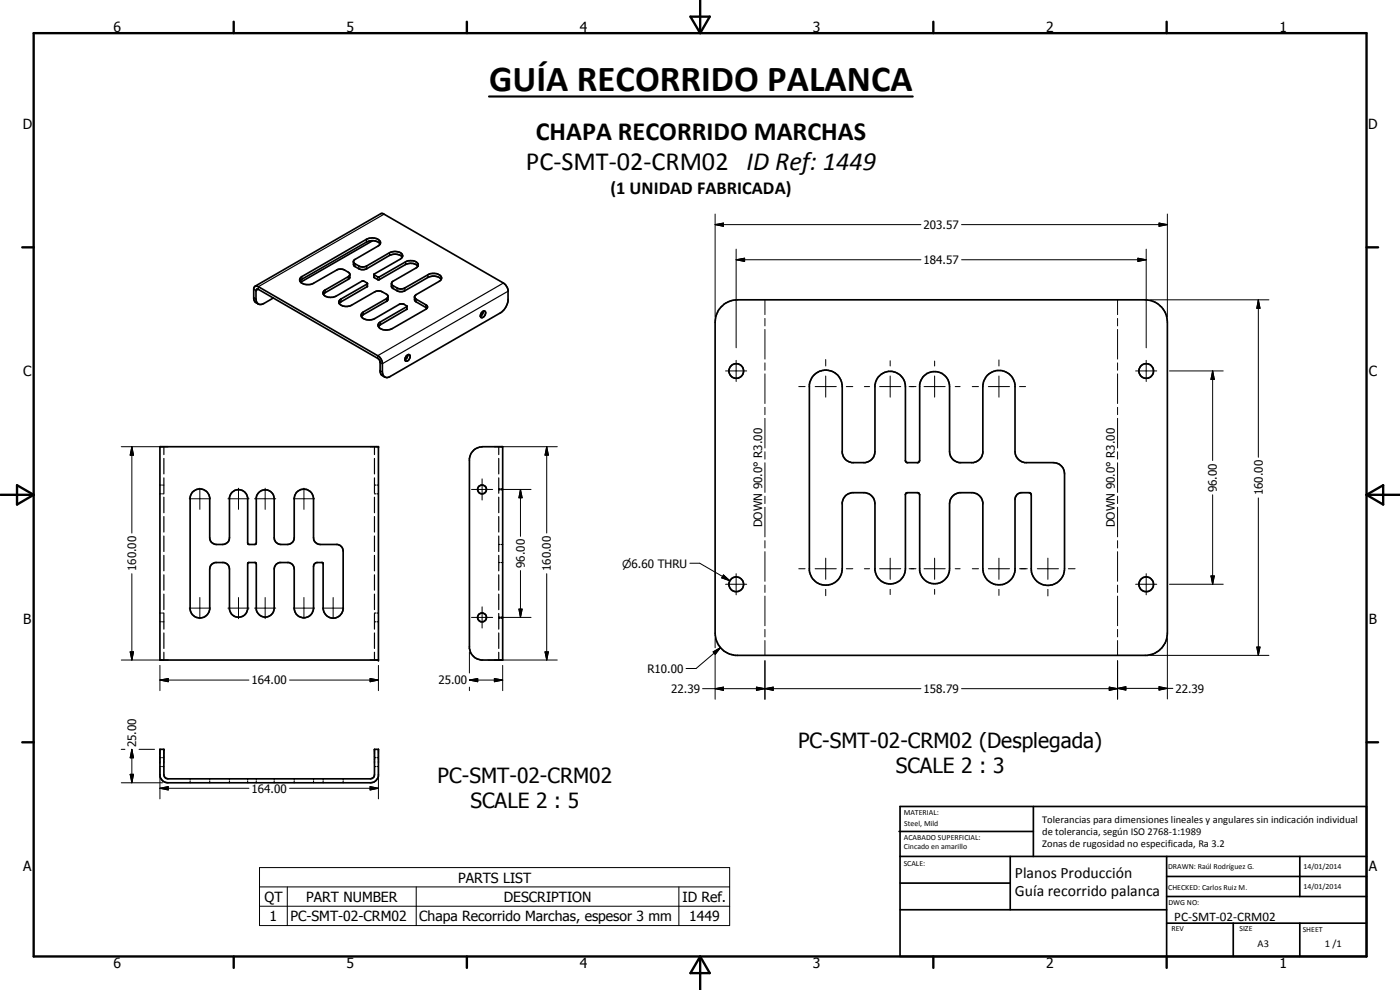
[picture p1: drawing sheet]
<svg xmlns="http://www.w3.org/2000/svg" width="420mm" height="297mm" viewBox="0 0 420 297" stroke-linecap="round" stroke-linejoin="round" font-family="sans-serif">
<g fill="none" stroke="#000" stroke-width=".51">
<path d="M111.8 72.2l-21.6 12.5M114.1 73.2a3.2 3.2 0 0 0-4.1-.6l-19.4 11.2-.6 .6M120.7 77.2a3.2 3.2 0 0 0-3.8-.6l-6.8 4a3.6 3.6 0 0 1-3.9-.8l-.1-1.4 .3-.5 7-4.1a1.12 1.12 0 0 0 .8-1.2 1.12 1.12 0 0 0-1-.9l-1.5-.3-1.7 .4-19.6 11.3a1.01 1.01 0 0 0 0 1.7 3.9 3.9 0 0 0 3.4 .3l7.2-4.1a2.48 2.48 0 0 1 2.4 0l1.4 .9 .1 1.5-7.8 4.9M120.7 77.2a1.31 1.31 0 0 0-1.4-1.7h-1.5l-.9 .3-6.8 4a2.49 2.49 0 0 1-2.4 0l-1.3-.8-.3-.4M120.7 77.2l-.5 .5-8 4.6M125.4 79.9l-.3 .4-7.3 4.2-.3 .5v1.2l1.9 1.2h1.9l7.1-4.1a3.3 3.3 0 0 1 4 .5M125.4 79.9a3.3 3.3 0 0 0-3.7-.5l-8 4.5-1.5-.7v-.9M125.4 79.9a1.51 1.51 0 0 0-1.8-1.7l-1.6 .2-8.3 4.7-1.5-.8M76.5 85.9l37.7-21.8h.6l36.5 21 1.1 1.7 .1 3.4a5.3 5.3 0 0 1-2.4 3.7l-33 19a1.51 1.51 0 0 1-1.6 .2M77.5 91.2l-.5-.6-.2-.9v-2.5l.3-.5 36.4 20.9 .6 .9 .1 3.6 1.3 1M77.5 91.2l-.9-.5-.4-.7-.1-3.4a.84 .84 0 0 1 .6-.7 .84 .84 0 0 1 .8 .1l35.9 20.7a2.94 2.94 0 0 1 1.4 2.1v3.1l.3 .9 .4 .3M82 89.4l-3.1 1.8-.6 .2-.8-.2"/>
<path d="M97.1 88.3a3 3 0 0 0 3.8 .6l7.8-4.6h.5l1.1 .7v1l-8.2 4.7-.3 .4M101.8 91.1a3.2 3.2 0 0 0 3.7 .5l6.9-4 1-.3a3.6 3.6 0 0 1 2.8 1.1l.2 .5v.9l-.2 .5-7.2 4.1-.5 .6M105 82.4l-.5 .6-7.1 4.2-.4 .5 .1 .6M110.3 85.1l-7.9 4.6-.7 .7 .1 .7M116.4 89l-.4 .6-7 4a1.18 1.18 0 0 0-.6 1.4 1.18 1.18 0 0 0 1.3 .8l1.1 .2 1.4-.3 8-4.5a2.17 2.17 0 0 1 1.9 .6v1l-8.1 4.7-.4 .5M117.5 85.1l.3 .5 1.4 .8a2.4 2.4 0 0 0 2.3 0l7.2-4.1a2.75 2.75 0 0 1 3.8 1.1l-.4 .8-7.2 4.2-.5 .6v.9l.3 .6 3.4 2M122.1 92l-8.2 4.7-.4 .6 .1 .7M124.4 89.2l.5 .6 3.2 1.9 .2 .3-.2 .5M128.1 92.5l-10.4 6.1a3.3 3.3 0 0 1-4.1-.6M144.5 93.9l.3-.4a.62 .62 0 0 1 .9 .1 .62 .62 0 0 1-.1 .8l-.8 .9-.5-.1-.1-.7zM145 93.4l-.2 .8-.6 .7M216.4 92.2a6.9 6.9 0 0 1 4.9-2.2h122.4a6.7 6.7 0 0 1 6.6 6.6v93.4a6.8 6.8 0 0 1-6 6.6h-123.6a6.8 6.8 0 0 1-6.1-6.6v-93.4l.5-2.4z"/>
<path d="M122 106.7a.63 .63 0 0 1 1-.2 .63 .63 0 0 1 0 1 .78 .78 0 0 1-.5 .8 .78 .78 0 0 1-.9-.3v-.6zM122.4 106.5a1.6 1.6 0 0 1-.8 1.4M244.3 112.6a4.9 4.9 0 0 1 5.4-1.2 4.9 4.9 0 0 1 3.1 4.6v19.9a3.4 3.4 0 0 0 2.8 2.9h4.1a3.4 3.4 0 0 0 2.9-3.3v-20a4.6 4.6 0 0 1 4.8-4.1 4.6 4.6 0 0 1 4.3 4.6v22.3l.5 .5h3.3l.5-.6v-22.8a4.5 4.5 0 0 1 4.7-3.9 4.5 4.5 0 0 1 4.3 4.5v19.5a3.4 3.4 0 0 0 2.9 3.3h4.2a3.5 3.5 0 0 0 2.9-2.9v-19.9a4.8 4.8 0 0 1 4.5-4.9 4.8 4.8 0 0 1 5.1 4.3v20.1a3.5 3.5 0 0 0 2.9 3.3h8.6a3.3 3.3 0 0 1 3.4 3.4v28.4a5 5 0 0 1-5 5 5 5 0 0 1-5-5v-22.1l-.5-.7h-2.7a2.09 2.09 0 0 0-1.7 2v21.4a4.8 4.8 0 0 1-5.1 4.3 4.8 4.8 0 0 1-4.5-4.9v-19.9a3.5 3.5 0 0 0-2.9-2.9h-4.2a3.4 3.4 0 0 0-2.9 3.3v19.5a4.5 4.5 0 0 1-4.3 4.5 4.5 4.5 0 0 1-4.7-3.9v-22.7l-.5-.7h-3.3l-.5 .5v22.3a4.6 4.6 0 0 1-4.3 4.6 4.6 4.6 0 0 1-4.8-4v-20.1a3.4 3.4 0 0 0-2.9-3.3h-4.1l-1.6 .7a3.4 3.4 0 0 0-1.2 2.2v19.9a4.9 4.9 0 0 1-4.7 5 4.9 4.9 0 0 1-5.2-4.4v-55.8l.7-1.9zM48 134h65.6v64h-65.6zM142.2 135l1.3-.7 1.4-.3h6v64h-6.5a4.1 4.1 0 0 1-3.5-3.4v-57l.4-1.4zM57.7 147.7a3 3 0 0 1 3.1-.9 3 3 0 0 1 2.1 2.4v12.1a2 2 0 0 0 2.1 2.1h1.8a2.09 2.09 0 0 0 2.1-2.1v-12a2.76 2.76 0 0 1 2.7-2.4 2.76 2.76 0 0 1 2.7 2.4v13.6l.4 .5h1.8l.4-.5v-13.6a2.7 2.7 0 0 1 2.9-2.3 2.7 2.7 0 0 1 2.5 2.6v11.7a2.09 2.09 0 0 0 2 2.1h2a2.09 2.09 0 0 0 2-2.1v-11.7a2.9 2.9 0 0 1 2.9-2.8 2.9 2.9 0 0 1 2.9 2.8v11.7a2 2 0 0 0 2 2.1h5.2l1 .4 .6 .9 .1 17.8a3 3 0 0 1-3 3 3 3 0 0 1-3-3v-13.5l-.3-.2h-1.7l-.8 .6-.1 13.1a2.9 2.9 0 0 1-2.9 2.9 2.9 2.9 0 0 1-2.9-2.9l-.1-12.4-.4-.6-.8-.6-3.1-.1a1.98 1.98 0 0 0-1.6 1.9v11.8a2.7 2.7 0 0 1-2.5 2.7 2.7 2.7 0 0 1-2.9-2.3v-13.7l-.3-.4h-2l-.3 .4v13.6a2.76 2.76 0 0 1-2.7 2.4 2.76 2.76 0 0 1-2.7-2.4v-12.1a1.98 1.98 0 0 0-1.7-1.9h-2.6a1.98 1.98 0 0 0-1.7 1.9v12.2a2.98 2.98 0 0 1-2.9 2.5 2.98 2.98 0 0 1-2.9-2.5v-33.7zM48 224.8h1.2v7.7l.2 .7 1 .5 61.1-.1a1.1 1.1 0 0 0 .9-1.1v-7.7h1.2v8a2.44 2.44 0 0 1-2.4 2.1h-60.8a2.39 2.39 0 0 1-2.4-2.4zM269.8 249.5h40.3M270.1 242h140v45h-140zM270.1 257h140M303.2 257v16M310.1 242v15"/>
<path d="M350.1 257v30M390.1 257v12M270.1 265h33.1M270.1 273h80M350.1 277h60M350.1 269h60M350.1 263h60M370.1 277v10M390.1 277v10"/>
<circle cx="220.9" cy="111.3" r="2.21"/>
<circle cx="344" cy="111.3" r="2.19"/>
<circle cx="144.7" cy="146.8" r="1.33"/>
<circle cx="220.9" cy="175.3" r="2.2"/>
<circle cx="344" cy="175.3" r="2.21"/>
<circle cx="144.7" cy="185.3" r="1.33"/>
</g>
<g fill="none" stroke="#000" stroke-width=".3">
<path d="M214.6 67.4l2.5-.5v1zM214.6 64.2v30.8M214.6 67.4h61.8M220.9 77.9l2.6-.4v.9zM220.9 74.8v29.6M220.9 77.9h55.5M288.6 67.4h61.7M288.6 77.9h55.4M341.5 77.5l2.5 .4-2.5 .5zM344 74.8v29.6M347.8 66.9l2.5 .5-2.5 .5zM350.3 64.2v30.8"/>
<path d="M229.6 90v4.4M229.6 95.5v2.3M229.6 98.8v8.9M335.4 90v4.4M335.4 95.5v2.3M335.4 98.8v8.9M345.3 90h35.5M377.6 90l.6 2.5h-1zM377.6 90v47.2M217.8 111.3h6.3M220.9 108.1v6.4M229.6 108.9v2.2"/>
<path d="M229.6 112.2v8.9M239.7 116h1.9M244.6 116h6.4M247.8 107.9v1.9M247.8 112.8v6.4M254 116h1.9M259.4 116h1.6M264 116h6.3M267.2 108.2v1.6M267.2 112.8v6.4M272.8 116h2.1M277.3 116h6.4"/>
<path d="M280.5 108.3v1.5M280.5 112.8v6.4M286.7 116h1.5M291.8 116h1.9M296.6 116h6.4M299.8 108v1.8M299.8 112.8v6.4M306 116h1.8M335.4 108.9v2.2M335.4 112.2v8.9M340.8 111.3h6.4M344 108.1v6.4"/>
<path d="M351 111.3h16.1M363.9 111.3l.5 2.5h-1zM363.9 111.3v26.9M36.4 134h12.4M39.6 134l.5 2.6h-1zM39.6 134v25.9M150.1 134h17.1M164.1 134l.5 2.6h-1zM164.1 134v25.9M229.6 122.2v2.2M229.6 125.5v8.9M229.6 135.6v2.2"/>
<path d="M229.6 138.9v8.8M335.4 122.2v2.2M335.4 125.5v8.9M335.4 135.6v2.2M335.4 138.9v8.8M56.8 149.6h6.3M60 146.5v6.3M68.4 149.6h6.3M71.6 146.5v6.3M76.4 149.6h6.4M79.6 146.5v6.3M88 149.6h6.4"/>
<path d="M91.2 146.5v6.3M141.5 146.9h6.4M144.7 143.7v6.3M150.8 146.9h8.6M156.2 146.9l.5 2.5h-1zM156.2 146.9v14M229.6 148.9v2.2M229.6 152.2v8.9M335.4 148.9v2.2M335.4 152.2v8.9M363.9 148.5v26.8M377.6 149.4v47.2"/>
<path d="M39.6 172.1v25.9M60 179.3v6.3M71.6 179.3v6.3M79.6 179.3v6.3M91.2 179.3v6.3M100 179.3v6.3M156.2 171.2v14.1M164.1 172.1v25.9M207 169h3l9 5.2M217.1 172.5l1.9 1.7-2.4-.8zM217.8 175.3h6.3M220.9 172.1v6.4"/>
<path d="M229.6 162.2v2.2M229.6 165.5v8.9M229.6 175.6v2.2M229.6 178.9v8.8M239.7 170.6h1.9M244.6 170.6h6.4M247.8 167.5v6.3M247.8 176.8v1.9M254 170.6h1.9M259.4 170.6h1.6M264 170.6h6.3M267.2 167.5v6.3"/>
<path d="M267.2 176.8v1.6M272.8 170.6h2.1M277.3 170.6h6.4M280.5 167.5v6.3M280.5 176.8v1.5M286.7 170.6h1.5M291.8 170.6h1.9M296.6 170.6h6.4M299.8 167.5v6.3M299.8 176.8v1.8M306 170.6h2.3M311.3 170.6h6.4"/>
<path d="M314.5 167.5v6.3M314.5 176.8v2M320.6 170.6h2.1M335.4 162.2v2.2M335.4 165.5v8.9M335.4 175.6v2.2M335.4 178.9v8.8M340.8 175.3h6.4M344 172.1v6.4M351 175.3h16.1M363.4 172.8h1l-.5 2.5zM36.4 198h12.4"/>
<path d="M39.1 195.6h1l-.5 2.4zM48 199.6v7.6M56.8 182.5h6.3M68.4 182.5h6.3M76.4 182.5h6.4M88 182.5h6.4M96.8 182.5h6.4M113.6 199.6v7.6M140.9 195.7v6.2M141.5 185.3h6.4M144.7 182.1v6.3M146.5 198h20.7"/>
<path d="M150.8 185.3h8.6M150.9 199.6v7.6M155.7 182.8h1l-.5 2.5zM163.6 195.6h1l-.5 2.4zM214 195.6l2.2-1.3-1.5 2zM214.6 191.6v2.8M214.6 196.1v13.7M216.2 194.3l-7.3 6.3h-3M229.6 188.8v2.3M229.6 192.2v4.4M229.6 198.2v11.6M335.4 188.8v2.3"/>
<path d="M335.4 192.2v4.4M335.4 198.2v11.6M345.3 196.6h35.5M350.3 191.6v18.1M377.2 194.1h1l-.6 2.5zM48 204l2.5-.4v1zM48 204h26.7M86.9 204h26.7M111.1 203.6l2.5 .4-2.5 .6zM140.9 204l2.5-.4v1zM140.9 204h10M140.9 206.2v1"/>
<path d="M148.4 203.6l2.5 .4-2.5 .6zM210.9 206.6h65.5M214.6 206.6l2.5-.4v.9zM227 206.2l2.6 .4-2.6 .5zM229.6 206.6l2.5-.4v.9zM288.6 206.6h46.8M332.9 206.2l2.5 .4-2.5 .5zM335.4 206.5l2.5-.5v1.1zM335.4 206.5h16.6M347.8 206l2.5 .5-2.5 .6zM36.4 224.8h1.1M36.4 234.9h12.4"/>
<path d="M39.1 232.3h1l-.5 2.6zM39.6 224.8l.5 2.6h-1zM39.6 224.8v10.1M41.7 224.8h4.7M48 236.5l2.5-.5v1zM48 230.5v9.2M48 236.5h26.7M86.9 236.5h26.7M111.1 236l2.5 .5-2.5 .5zM113.6 230.5v9.2M77.9 260.3h141.1v17.4h-141.1zM77.9 266.1h141.1"/>
<path d="M77.9 271.9h141.1M86.2 266.1v11.6M124.9 266.1v11.6M203.7 266.1v11.6"/>
</g>
<g fill="none" stroke="#000" stroke-width=".35">
<path d="M106.6 79.2v.8M107.7 79.8v.8M110 71.8v.8M110.1 79.8v.8M115.3 64.3l-37.8 21.7v.8l-.7 .4-.7-.4M116.9 75.8v.8M121.7 78.6v.8M76.1 89.3l.7 .4M90.6 83v.8M97.6 87v.8M102.4 89.7v.9M104.5 83v.8"/>
<path d="M109 93.6v.8M110.2 85.2v.8M112.3 82.5v.8M113.4 83.1v.8M113.8 83.1v.8M114.2 96.6v.8M116 89.6v.8M118 85.7v.9M119.2 86.4v.8M121.5 86.4v.8M122 92v.8M124.9 89.8v.8"/>
<path d="M127.8 91.4v.8M128.4 82.5v.8M151.1 84.9l-37.7 21.8v.8M152.5 87.4l-37.7 21.7-.7-.3M114.1 111.2l.7 .4M49.2 134v2.4M49.2 137.5v4.7M112.4 134v2.4M112.4 137.5v4.7M149.7 134v2.4M149.7 137.5v4.7M48 145.5h.4"/>
<path d="M48 148.2h.4M48.8 145.5h.4M48.8 148.2h.4M49.2 143.4v4.6M49.2 149.2v4.6M49.2 155v4.6M112.4 143.4v4.6M112.4 149.2v4.6M112.4 155v4.6M112.4 145.5h.4M112.4 148.2h.4M113.2 145.5h.4"/>
<path d="M113.2 148.2h.4M149.7 143.4v4.6M149.7 149.2v4.6M149.7 155v4.6M149.7 146.7h.4M149.7 146.9h.4M150.4 146.7h.5M150.4 146.9h.5M49.2 160.8v4.7M49.2 166.6v4.7M49.2 172.5v4.6M49.2 178.3v4.6"/>
<path d="M112.4 160.8v4.7M112.4 166.6v4.7M112.4 172.5v4.6M112.4 178.3v4.6M149.7 160.8v4.7M149.7 166.6v4.7M149.7 172.5v4.6M149.7 178.3v4.6M149.7 168.8h.4M149.7 163.4h.4M150.4 168.8h.5M150.4 163.4h.5"/>
<path d="M48 183.9h.4M48 186.6h.4M48.8 183.9h.4M48.8 186.6h.4M49.2 184.1v4.7M49.2 189.9v4.7M49.2 195.7v2.3M112.4 184.1v4.7M112.4 189.9v4.7M112.4 195.7v2.3M112.4 183.9h.4M112.4 186.6h.4"/>
<path d="M113.2 183.9h.4M113.2 186.6h.4M149.7 184.1v4.7M149.7 189.9v4.7M149.7 195.7v2.3M149.7 185.2h.4M149.7 185.3h.4M149.7 185.5h.4M149.7 185.4h.4M150.4 185.2h.5M150.4 185.3h.5M150.4 185.5h.5"/>
<path d="M150.4 185.4h.5M48 227.3h.4M48 230h.4M48.8 227.3h.4M48.8 230h.4M57.1 233.7v.4M57.1 234.4v.5M62.9 233.7v.4M62.9 234.4v.5M68.9 233.7v.4M68.9 234.4v.5M74.3 233.7v.4"/>
<path d="M74.3 234.4v.5M76.9 233.7v.4M76.9 234.4v.5M82.3 233.7v.4M82.3 234.4v.5M88.3 233.7v.4M88.3 234.4v.5M94.1 233.7v.4M94.1 234.4v.5M97 233.7v.4M97 234.4v.5M103 233.7v.4"/>
<path d="M103 234.4v.5M112.4 227.3h.4M112.4 230h.4M113.2 227.3h.4M113.2 230h.4"/>
</g>
<g fill="#000">
<circle cx="113.6" cy="134" r=".25"/>
<circle cx="113.6" cy="198" r=".25"/>
</g>
<g fill="none" stroke="#000" stroke-width=".71">
<path d="M10.1 9.9h400v277.1h-400zM70.1 6.5v3.4M140.1 6.5v3.4M207.2 5h5.8l-2.9 4.9zM210.1 0v9.9M280.1 6.5v3.4M350.1 6.5v3.4M6.7 74.2h3.4M410.1 74.2h3.5M.1 148.5h10M5.1 145.6l5 2.9-5 2.9zM410.1 148.5h10"/>
<path d="M410.1 148.5l5-2.9v5.8zM6.7 222.7h3.4M410.1 222.7h3.5M70.1 287v3.4M140.1 287v3.4M210.1 287v10M210.1 287l2.9 5h-5.8zM280.1 287v3.4M350.1 287v3.4"/>
</g>
<g fill="#000">
<path d="M214.6 67.4l2.5-.5v1zM220.9 77.9l2.6-.4v.9zM341.5 77.5l2.5 .4-2.5 .5zM347.8 66.9l2.5 .5-2.5 .5zM377.6 90l.6 2.5h-1zM363.9 111.3l.5 2.5h-1zM39.6 134l.5 2.6h-1zM164.1 134l.5 2.6h-1zM156.2 146.9l.5 2.5h-1zM217.1 172.5l1.9 1.7-2.4-.8zM363.4 172.8h1l-.5 2.5zM39.1 195.6h1l-.5 2.4z"/>
<path d="M155.7 182.8h1l-.5 2.5zM163.6 195.6h1l-.5 2.4zM214 195.6l2.2-1.3-1.5 2zM377.2 194.1h1l-.6 2.5zM48 204l2.5-.4v1zM111.1 203.6l2.5 .4-2.5 .6zM140.9 204l2.5-.4v1zM148.4 203.6l2.5 .4-2.5 .6zM214.6 206.6l2.5-.4v.9zM227 206.2l2.6 .4-2.6 .5zM229.6 206.6l2.5-.4v.9zM332.9 206.2l2.5 .4-2.5 .5z"/>
<path d="M335.4 206.5l2.5-.5v1.1zM347.8 206l2.5 .5-2.5 .6zM39.1 232.3h1l-.5 2.6zM39.6 224.8l.5 2.6h-1zM48 236.5l2.5-.5v1zM111.1 236l2.5 .5-2.5 .5z"/>
</g>
<path d="M146.8 29h127.1" fill="none" stroke="#000" stroke-width=".63"/>
<text font-size="11" x="146.8" y="27.4">GUÍA RECORRIDO PALANCA</text>
<g font-size="7.9">
<text x="160.8" y="42.1">CHAPA RECORRIDO MARCHAS</text>
<text x="157.8" y="51.1">PC-SMT-02-CRM02 ID Ref: 1449</text>
</g>
<g font-size="6.3">
<text x="239.5" y="224.5">PC-SMT-02-CRM02 (Desplegada)</text>
<text x="268.8" y="232">SCALE 2 : 3</text>
<text x="131.3" y="234.8">PC-SMT-02-CRM02</text>
<text x="141.2" y="242.4">SCALE 2 : 5</text>
</g>
<text font-size="5.5" x="183.2" y="58.1">(1 UNIDAD FABRICADA)</text>
<g font-size="4.7">
<text x="304.6" y="263.5">Planos Producción</text>
<text x="304.6" y="268.9">Guía recorrido palanca</text>
</g>
<g font-size="4.2">
<text x="34" y="9.6">6</text>
<text x="104" y="9.6">5</text>
<text x="174" y="9.6">4</text>
<text x="244" y="9.6">3</text>
<text x="314" y="9.6">2</text>
<text x="384" y="9.6">1</text>
<text x="6.8" y="38.7">D</text>
<text x="410.6" y="38.7">D</text>
<text x="7" y="112.9">C</text>
<text x="410.8" y="112.9">C</text>
<text x="7" y="187.1">B</text>
<text x="410.8" y="187.1">B</text>
<text x="7" y="261.4">A</text>
<text x="410.8" y="261.4">A</text>
<text x="137.5" y="264.8">PARTS LIST</text>
<text x="79.4" y="270.6">QT</text>
<text x="91.9" y="270.6">PART NUMBER</text>
<text x="151.2" y="270.6">DESCRIPTION</text>
<text x="204.8" y="270.6">ID Ref.</text>
<text x="80.9" y="276.4">1</text>
<text x="87.2" y="276.4">PC-SMT-02-CRM02</text>
<text x="125.8" y="276.4">Chapa Recorrido Marchas, espesor 3 mm</text>
<text x="206.8" y="276.4">1449</text>
<text x="34" y="290.4">6</text>
<text x="104" y="290.4">5</text>
<text x="174" y="290.4">4</text>
<text x="244" y="290.4">3</text>
<text x="314" y="290.4">2</text>
<text x="384" y="290.4">1</text>
</g>
<text font-size="3.9" x="352.4" y="276.3">PC-SMT-02-CRM02</text>
<g font-size="3.5">
<text x="277.2" y="68.7">203.57</text>
<text x="277.2" y="79.2">184.57</text>
<text x="365.2" y="147.7" transform="rotate(-90 365.2 147.7)">96.00</text>
<text x="379" y="148.6" transform="rotate(-90 379 148.6)">160.00</text>
<text x="228.7" y="158.2" transform="rotate(-90 228.7 158.2)">DOWN 90.0° R3.00</text>
<text x="334.5" y="158.2" transform="rotate(-90 334.5 158.2)">DOWN 90.0° R3.00</text>
<text x="40.9" y="171.4" transform="rotate(-90 40.9 171.4)">160.00</text>
<text x="157.5" y="170.4" transform="rotate(-90 157.5 170.4)">96.00</text>
<text x="165.3" y="171.4" transform="rotate(-90 165.3 171.4)">160.00</text>
<text x="194.3" y="201.9">R10.00</text>
<text x="75.5" y="205.4">164.00</text>
<text x="131.6" y="205.4">25.00</text>
<text x="201.4" y="207.9">22.39</text>
<text x="277.2" y="207.9">158.79</text>
<text x="352.8" y="207.8">22.39</text>
<text x="40.9" y="224.2" transform="rotate(-90 40.9 224.2)">25.00</text>
<text x="75.5" y="237.8">164.00</text>
</g>
<text font-size="3.3" x="186.7" y="170.3">n6.60 THRU</text>
<g font-size="3.1">
<text x="312.7" y="246.8">Tolerancias para dimensiones lineales y angulares sin indicación individual</text>
<text x="312.7" y="250.4">de tolerancia, según ISO 2768-1:1989</text>
<text x="312.7" y="254">Zonas de rugosidad no especificada, Ra 3.2</text>
<text x="377.4" y="284.1">A3</text>
<text x="397.6" y="284.2">1 /1</text>
</g>
<g font-size="2.4">
<text x="271.2" y="244.4">MATERIAL:</text>
<text x="271.3" y="252">ACABADO SUPERFICIAL:</text>
<text x="271.4" y="247.9">Steel, Mild</text>
<text x="271.3" y="254.6">Cincado en amarillo</text>
<text x="271.2" y="259.7">SCALE:</text>
<text x="350.6" y="260.8">DRAWN: Raúl Rodríguez G.</text>
<text x="391.2" y="260.6">14/01/2014</text>
<text x="350.6" y="267">CHECKED: Carlos Ruiz M.</text>
<text x="391.2" y="266.7">14/01/2014</text>
<text x="350.6" y="271.4">DWG NO:</text>
<text x="351.6" y="279.3">REV</text>
<text x="372" y="279.4">SIZE</text>
<text x="391" y="279.6">SHEET</text>
</g>
</svg>
